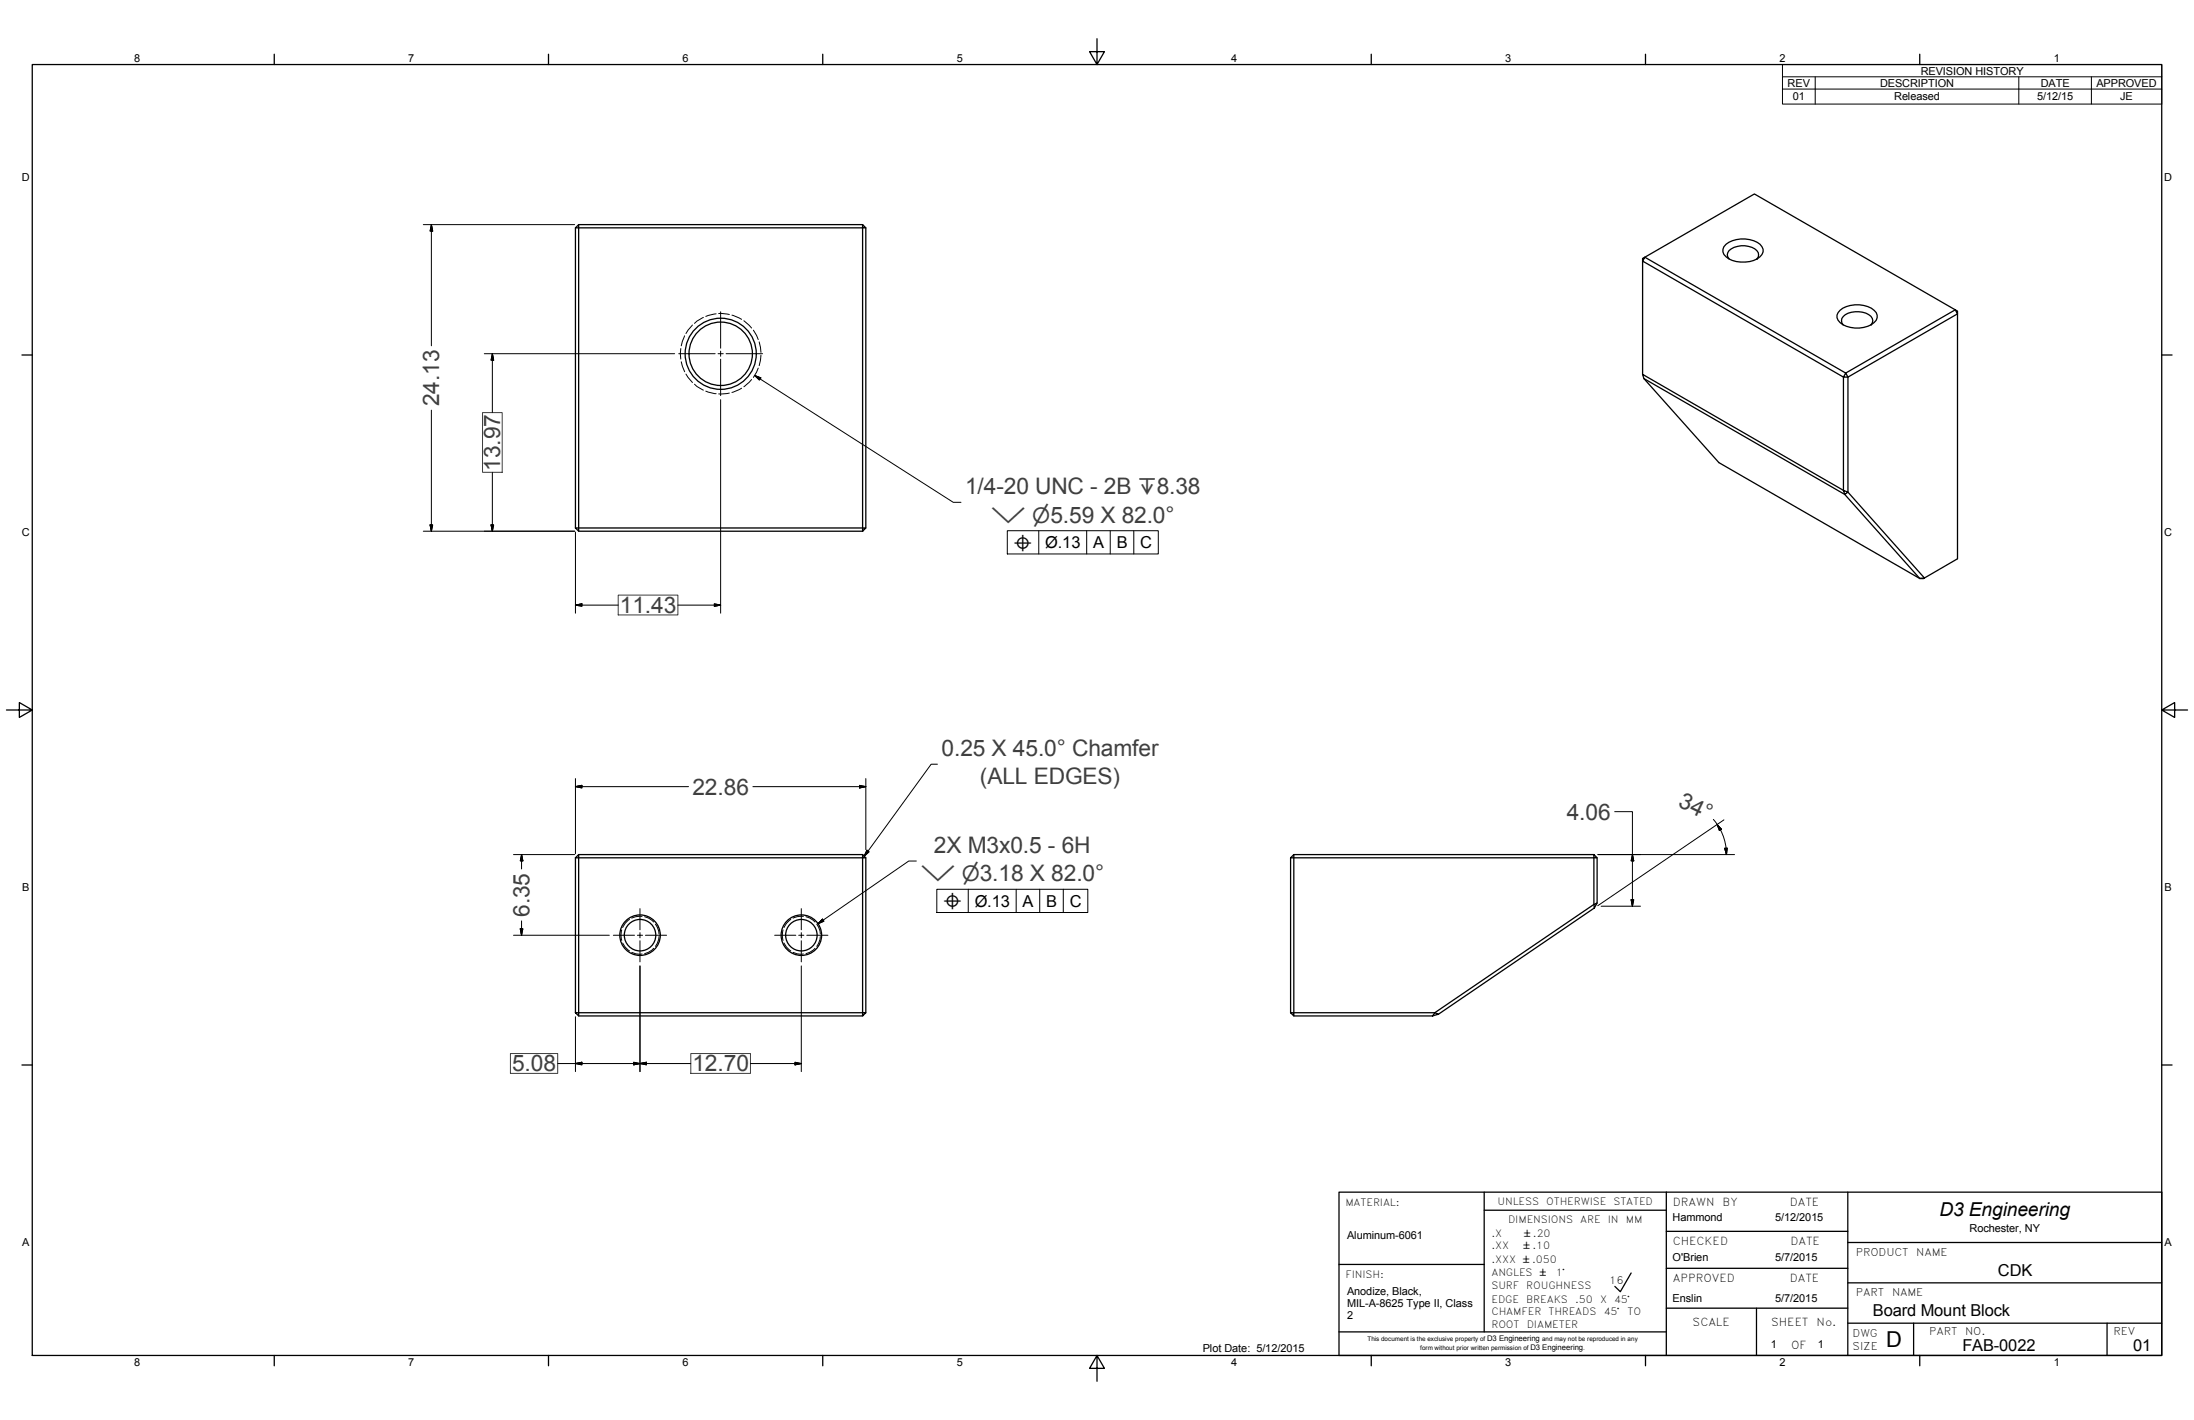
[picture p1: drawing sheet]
<svg xmlns="http://www.w3.org/2000/svg" width="864mm" height="559mm" viewBox="0 0 864 559" stroke-linecap="round" stroke-linejoin="round" font-family="sans-serif">
<!-- layer: Visible Edges(ANSI) -->
<g fill="none" stroke="#000" stroke-width=".51">
<path d="M226.5 89.7v118.1M227.8 88.4v1.3h-1.3zM227.8 89.7h111.7v118.1h-111.7zM227.8 88.4h111.7M339.5 88.4l1.3 1.3h-1.3zM340.8 89.7v118.1M679.4 96.1a11.6 11.6 0 0 1 13.4 0 3.3 3.3 0 0 1-1.1 5.8 12 12 0 0 1-12.3-.9 3 3 0 0 1 0-4.9zM646.6 101.7l.8-.5-.8 1.5zM680.7 101.9a2.39 2.39 0 0 1 .8-4 8.8 8.8 0 0 1 10 .7 2.3 2.3 0 0 1 0 3.3M724.3 122.1a11.3 11.3 0 0 1 13.4 0 2.95 2.95 0 0 1 0 4.8 11.3 11.3 0 0 1-13.4 0 2.95 2.95 0 0 1 0-4.8zM725.6 127.9a2.53 2.53 0 0 1 .8-4.1 9.2 9.2 0 0 1 10.1 .7 2.31 2.31 0 0 1-.1 3.4M769.6 121.9l.9 .5v1.1z"/>
<path d="M769.6 121.9l-79-45.6-43.2 24.9 79.1 45.6M769.6 121.9l-43.1 24.9M646.6 147.3v-44.6l79 45.7v44.6M647.1 149l29.5 33.1 79 45.5M726.5 146.8l.9 1.6h-1.8zM727.4 148.4l43.1-24.9v96.4l-13 7.6-30.1-33.8zM725.6 193l1.8 .7-1.3 .9zM725.6 193l-79-45.7 .5 1.7 79 45.6 29.5 33M226.5 207.8h1.3v1.2zM227.8 209h111.7M339.5 207.8h1.3l-1.3 1.2zM755.6 227.6l1.9-.1-.5 .2z"/>
<path d="M226.5 337.6v60.9M227.8 336.3v1.3h-1.3zM227.8 336.3h111.7M339.5 336.3l1.3 1.3h-1.3zM339.5 337.6h-111.7v60.9h111.7M339.5 337.6v60.9M340.8 337.6v60.9M508 337.6l1.3-1.3v1.3zM508 337.6v60.9M509.3 337.6h118.1v18.3l-62.6 42.6h-55.5zM509.3 336.3h118.1M627.4 336.3l1.2 1.3h-1.2z"/>
<path d="M628.6 337.6v17.7M627.4 355.9l1.2-.6-1 2zM627.6 357.3l-61.4 41.8M226.5 398.5h1.3v1.3zM227.8 399.8h111.7M339.5 398.5h1.3l-1.3 1.3zM508 398.5h1.3v1.3zM509.3 399.8h54.6M564.8 398.5l1.4 .6-2.3 .7z"/>
<circle cx="283.7" cy="139.2" r="14"/>
<circle cx="283.7" cy="139.2" r="12.5"/>
<circle cx="251.9" cy="368" r="8"/>
<circle cx="251.9" cy="368" r="6.2"/>
<circle cx="315.4" cy="368" r="8"/>
<circle cx="315.4" cy="368" r="6.2"/>
</g>
<!-- layer: Threads(ANSI) -->
<g fill="none" stroke="#000" stroke-width=".39">
<path d="M268 137.2v4.1M269.5 132.1l-1.3 4M272.5 127.9l-2.5 3.4M276.9 124.9l-2.6 1.5-.9 .9M281.9 123.5l-4.1 1M282.9 123.4l4.2 .4M288.1 124l3.8 1.7M292.8 126.2l3 2.9M296.5 129.9l1.9 3.7M298.8 134.6l.7 4.1M299.5 139.8l-.7 4.1M268.2 142.4l1.3 3.9"/>
<path d="M270 147.2l2.5 3.4M273.4 151.2l.9 .9 2.6 1.4M277.8 153.9l4.1 1M287.1 154.7l-4.2 .3M291.9 152.8l-3.8 1.6M295.8 149.4l-3 2.8M298.4 144.8l-1.9 3.7M244.7 366a6.9 6.9 0 0 0 0 4.1M245.1 371.1a6.9 6.9 0 0 0 2.7 3.1M247.8 361.8a6.6 6.6 0 0 0-2.7 3.2M248.7 374.8l1.6 .5 2.4 .1M252.7 360.6a7.1 7.1 0 0 0-4 .7"/>
<path d="M253.7 360.7l1.5 .6 2.1 1.5M257.3 373.2l-2.1 1.6-1.5 .5M258 363.7l1.3 2.6 .1 1.2M259.4 368.6l-.7 2.7-.7 1.1M308.2 366a6.9 6.9 0 0 0 0 4.1M308.6 371.1a6.9 6.9 0 0 0 2.7 3.1M311.3 361.8a6.6 6.6 0 0 0-2.7 3.2M312.2 374.8l1.6 .5 2.4 .1M316.2 360.6a7.1 7.1 0 0 0-4 .7M317.2 360.7l1.5 .6 2.1 1.5M320.8 373.2l-2.1 1.6-1.5 .5M321.5 363.7l1.3 2.6 .1 1.2"/>
<path d="M322.9 368.6l-.7 2.7-.7 1.1"/>
</g>
<!-- layer: Border_0 -->
<g fill="none" stroke="#000" stroke-width=".51">
<path d="M431.8 15.2v10.2l-2.9-5.1h5.8l-2.9 5.1M12.7 25.4h838.2v508h-838.2zM107.9 21.3v4.1M215.9 21.3v4.1M323.8 21.3v4.1M539.8 21.3v4.1M647.7 21.3v4.1M755.6 21.3v4.1M8.6 139.7h4.1M850.9 139.7h4.1M2.5 279.4h10.2l-5.1-2.9v5.8l5.1-2.9M850.9 279.4l5.1 2.9v-5.8l-5.1 2.9h10.2"/>
<path d="M8.6 419.1h4.1M850.9 419.1h4.1M107.9 533.4v4.1M215.9 533.4v4.1M323.8 533.4v4.1M431.8 533.4l2.9 5.1h-5.8l2.9-5.1v10.2M539.8 533.4v4.1M647.7 533.4v4.1M755.6 533.4v4.1"/>
</g>
<!-- layer: Sketch Geometry(ANSI) -->
<g fill="none" stroke="#000" stroke-width=".51">
<path d="M527 469.1h323.9v64.3h-323.9zM584.2 469.1v55M584.2 476.2h71.7M655.9 469.1v64.3M727.3 469.1v64.3M527 497.6h57.2M655.9 484.6h71.4M655.9 499.1h71.4M727.3 488.9h123.6M642 501l-4.2 7.3-2.2-2.1M655.9 514.8h71.4M691.4 514.8v18.6"/>
<path d="M727.3 504.8h123.6M527 524.1h128.9M727.3 520.7h123.6M753.2 520.7v12.7M829.4 520.7v12.7"/>
</g>
<!-- layer: Symbols(ANSI) -->
<g fill="none" stroke="#000" stroke-width=".39">
<path d="M701.6 30.2v-4.8h149.3v4.8M701.6 35.1h149.3M714.5 30.2v10.8M794.6 30.2v10.8M823.2 30.2v10.8M850.9 30.2h-149.3v4.9M850.9 30.2v10.8h-149.3v-5.9M297.1 147.8l2.4 .9-.6 .8zM297.1 147.8l78.1 49.9h3.1M396.5 208.9h59.4v9.1h-59.4zM408.9 208.9v9.1M427.7 208.9v9.1"/>
<path d="M437 208.9v9.1M446.3 208.9v9.1M369 300.7h-2.5l-26.3 36.2M341.2 334.6l.9 .6-1.9 1.7zM360.7 338.8h-3l-35.8 24.7M368.7 349.9h59.5v9.2h-59.5zM381.1 349.9v9.2M400 349.9v9.2M409.3 349.9v9.2M418.5 349.9v9.2M323.7 361.7l.6 .8-2.4 1z"/>
</g>
<!-- layer: Center Mark(ANSI) -->
<g fill="none" stroke="#000" stroke-width=".39">
<path d="M267.1 139.2h14.4M282.6 139.2h2.1M283.7 122.7v14.3M283.7 138.2v2M285.8 139.2h14.4M283.7 141.4v14.3M251.9 357.6v8.3M315.4 357.6v8.3M241.4 368h8.3M250.9 368h2M251.9 367v2.1M251.9 370.2v8.3"/>
<path d="M254.1 368h8.3M304.9 368h8.3M314.4 368h2M315.4 367v2.1M315.4 370.2v8.3M317.6 368h8.3"/>
</g>
<!-- layer: Dimensions(ANSI) -->
<path d="M189.9 162.4h7.8v23.5h-7.8zM243.3 234.2h23.5v7.8h-23.5zM200.9 414.6h18.6v7.8h-18.6zM271.9 414.6h23.5v7.8h-23.5z" fill="none" stroke="#3f3f3f" stroke-width=".39"/>
<g fill="none" stroke="#000" stroke-width=".39">
<path d="M166.6 88.4h59.6M169.8 88.4l.5 2.5h-1zM169.8 88.4v47.7M190.6 139.2h75M193.8 139.2l.5 2.5h-1zM193.8 139.2v23.2M283.7 157.3v84M169.8 161.4v47.6M193.8 185.9v23.1M166.6 209h59.6M169.3 206.6h1l-.5 2.4zM193.3 206.6h1l-.5 2.4z"/>
<path d="M226.5 209.4v31.9M226.5 238.1l2.5-.5v1zM226.5 238.1h16.8M266.8 238.1h16.9M281.2 237.6l2.5 .5-2.5 .5zM226.5 309.6l2.5-.5v1zM226.5 306.4v29.6M226.5 309.6h44.5M296.4 309.6h44.4M338.3 309.1l2.5 .5-2.5 .5zM340.8 306.4v28M635.6 319.4h7v37.2"/>
<path d="M202.1 336.3h24.1M205.3 336.3l.5 2.5h-1zM205.3 336.3v5.6M629 336.3h53.8M642.6 336.3l.5 2.5h-1.1zM674.4 322.4l1.2 1.6a21.1 21.1 0 0 1 3.4 7.3l.6 5M675.9 324.5l1.7 1.8-.8 .5zM678.6 322.6l-49.7 33.8M678.9 333.8h1l-.3 2.5zM630.2 356.6h15.5M642 354.1h1.1l-.5 2.5zM202.1 368h37.7"/>
<path d="M204.8 365.5h1l-.5 2.5zM205.3 362.4v5.6M251.9 380.1v41.6M315.4 380.1v41.6M219.5 418.5h52.4M226.5 418.5l2.5-.5v1zM226.5 400.1v21.6M249.4 418l2.5 .5-2.5 .5zM251.9 418.5l2.5-.5v1zM295.4 418.5h20M312.9 418l2.5 .5-2.5 .5z"/>
</g>
<g fill="#000" stroke="#000" stroke-width=".39">
<path d="M169.8 88.4l.5 2.5zM169.8 88.4l.5 2.5h-1zM193.8 139.2l.5 2.5zM193.8 139.2l.5 2.5h-1zM169.3 206.6l.5 2.4zM169.3 206.6h1l-.5 2.4zM193.3 206.6l.5 2.4zM193.3 206.6h1l-.5 2.4zM226.5 238.1l2.5-.5zM226.5 238.1l2.5-.5v1zM281.2 238.6l2.5-.5zM281.2 237.6l2.5 .5-2.5 .5z"/>
<path d="M226.5 309.6l2.5-.5zM226.5 309.6l2.5-.5v1zM338.3 310.1l2.5-.5zM338.3 309.1l2.5 .5-2.5 .5zM205.3 336.3l.5 2.5zM205.3 336.3l.5 2.5h-1zM642.6 336.3l.5 2.5zM642.6 336.3l.5 2.5h-1.1zM675.9 324.5l1.7 1.8zM675.9 324.5l1.7 1.8-.8 .5zM678.9 333.8l.7 2.5zM678.9 333.8h1l-.3 2.5z"/>
<path d="M642 354.1l.6 2.5zM642 354.1h1.1l-.5 2.5zM204.8 365.5l.5 2.5zM204.8 365.5h1l-.5 2.5zM226.5 418.5l2.5-.5zM226.5 418.5l2.5-.5v1zM249.4 419l2.5-.5zM249.4 418l2.5 .5-2.5 .5zM251.9 418.5l2.5-.5zM251.9 418.5l2.5-.5v1zM312.9 419l2.5-.5zM312.9 418l2.5 .5-2.5 .5z"/>
</g>
<!-- layer: Symbols(ANSI) -->
<path d="M297.1 147.8l2.4 .9zM297.1 147.8l2.4 .9-.6 .8zM341.2 334.6l-1 2.3zM341.2 334.6l.9 .6-1.9 1.7zM323.7 361.7l-1.8 1.8zM323.7 361.7l.6 .8-2.4 1z" fill="#000" stroke="#000" stroke-width=".39"/>
<g font-size="9" fill="#3f3f3f">
<text x="172.9" y="159.8" transform="rotate(-90 172.9 159.8)">24.13</text>
<text x="196.9" y="185.2" transform="rotate(-90 196.9 185.2)">13.97</text>
<text x="379.9" y="194.6">1/4-20 UNC - 2B ↧8.38</text>
<text x="244" y="241.2">11.43</text>
<text x="370.6" y="297.4">0.25 X 45.0° Chamfer</text>
<text x="385.7" y="308.5">(ALL EDGES)</text>
<text x="272.6" y="312.7">22.86</text>
<text x="660.2" y="317.3" transform="rotate(26 660.2 317.3)">34°</text>
<text x="616.7" y="322.5">4.06</text>
<text x="367.6" y="335.7">2X M3x0.5 - 6H</text>
<text x="208.4" y="360.8" transform="rotate(-90 208.4 360.8)">6.35</text>
<text x="201.6" y="421.6">5.08</text>
<text x="272.6" y="421.6">12.70</text>
</g>
<text font-size="8.6" x="742.4" y="530.1">D</text>
<g font-size="8.3" fill="#3f3f3f">
<text x="390" y="205.7">⌵ ⌀5.59 X 82.0°</text>
<text x="362.3" y="346.8">⌵ ⌀3.18 X 82.0°</text>
</g>
<text font-size="7.6" x="763.5" y="478.5">D3 Engineering</text>
<g font-size="6.5">
<text x="411.4" y="215.7">Ø.13</text>
<text x="430.3" y="215.7">A</text>
<text x="439.5" y="215.7">B</text>
<text x="448.8" y="215.7">C</text>
<text x="383.7" y="356.8">Ø.13</text>
<text x="402.5" y="356.8">A</text>
<text x="411.8" y="356.8">B</text>
<text x="421.1" y="356.8">C</text>
<text x="786.4" y="502">CDK</text>
<text x="737.2" y="517.8">Board Mount Block</text>
<text x="772.4" y="531.7">FAB-0022</text>
<text x="839.6" y="531.7">01</text>
</g>
<g font-size="6">
<text x="399" y="216.7">⌖</text>
<text x="371.2" y="357.8">⌖</text>
</g>
<g font-size="4.3">
<text x="52.8" y="24.4">8</text>
<text x="160.7" y="24.4">7</text>
<text x="268.7" y="24.4">6</text>
<text x="376.6" y="24.4">5</text>
<text x="484.6" y="24.4">4</text>
<text x="592.5" y="24.4">3</text>
<text x="700.5" y="24.4">2</text>
<text x="756" y="29.3">REVISION HISTORY</text>
<text x="808.4" y="24.4">1</text>
<text x="703.6" y="34.2">REV</text>
<text x="740" y="34.2">DESCRIPTION</text>
<text x="803.3" y="34.2">DATE</text>
<text x="825.2" y="34.2">APPROVED</text>
<text x="705.7" y="39.5">01</text>
<text x="745.6" y="39.5">Released</text>
<text x="801.8" y="39.5">5/12/15</text>
<text x="834.6" y="39.5">JE</text>
<text x="8.6" y="71.4">D</text>
<text x="851.9" y="71.4">D</text>
<text x="8.6" y="211.1">C</text>
<text x="851.9" y="211.1">C</text>
<text x="8.8" y="350.8">B</text>
<text x="852" y="350.8">B</text>
<text x="658.4" y="474.5">DRAWN</text>
<text x="678.1" y="474.5">BY</text>
<text x="704.5" y="474.5">DATE</text>
<text x="658.4" y="480.5">Hammond</text>
<text x="698.8" y="480.6">5/12/2015</text>
<text x="775.3" y="484.7">Rochester, NY</text>
<text x="8.8" y="490.5">A</text>
<text x="530.2" y="487.7">Aluminum-6061</text>
<text x="658.4" y="489.9">CHECKED</text>
<text x="704.7" y="489.9">DATE</text>
<text x="852" y="490.5">A</text>
<text x="658.4" y="496.3">O'Brien</text>
<text x="698.8" y="496.3">5/7/2015</text>
<text x="530.2" y="509.5">Anodize, Black,</text>
<text x="658.4" y="504.4">APPROVED</text>
<text x="704.5" y="504.4">DATE</text>
<text x="530.2" y="514.2">MIL-A-8625 Type II, Class</text>
<text x="658.4" y="512.5">Enslin</text>
<text x="698.8" y="512.5">5/7/2015</text>
<text x="530.2" y="519">2</text>
<text x="666.2" y="521.8">SCALE</text>
<text x="697.2" y="521.8">SHEET</text>
<text x="715" y="521.8">No.</text>
<text x="473.5" y="532.2">Plot Date: 5/12/2015</text>
<text x="697" y="530.3">1</text>
<text x="705" y="531">OF</text>
<text x="715.5" y="530.4">1</text>
<text x="52.8" y="537.5">8</text>
<text x="160.7" y="537.5">7</text>
<text x="268.7" y="537.5">6</text>
<text x="376.6" y="537.5">5</text>
<text x="484.6" y="537.5">4</text>
<text x="592.5" y="537.5">3</text>
<text x="700.5" y="537.5">2</text>
<text x="808.4" y="537.5">1</text>
</g>
<g font-size="4.2">
<text x="730.5" y="494.3">PRODUCT</text>
<text x="754.3" y="494.3">NAME</text>
<text x="730.5" y="510.2">PART</text>
<text x="744.7" y="510.2">NAME</text>
<text x="729.2" y="526">DWG</text>
<text x="759.3" y="525.5">PART</text>
<text x="773.6" y="525.5">NO.</text>
<text x="831.9" y="525.5">REV</text>
<text x="729.2" y="531.1">SIZE</text>
</g>
<text font-size="4.1" x="633.4" y="505.3">16</text>
<g font-size="3.9">
<text x="529.6" y="474.5">MATERIAL:</text>
<text x="589.4" y="474.2">UNLESS OTHERWISE</text>
<text x="635.1" y="474.2">STATED</text>
<text x="593.6" y="481.1">DIMENSIONS</text>
<text x="622" y="481.1">ARE</text>
<text x="632.9" y="481.1">IN</text>
<text x="640" y="481.1">MM</text>
<text x="587.1" y="491.6">.XX</text>
<text x="587.1" y="486.7">.X</text>
<text x="587.1" y="497">.XXX</text>
<text x="529.6" y="502.9">FINISH:</text>
<text x="587.1" y="502">ANGLES</text>
<text x="612.5" y="502">1°</text>
<text x="587.1" y="507.4">SURF</text>
<text x="600.8" y="507.4">ROUGHNESS</text>
<text x="587.1" y="512.8">EDGE BREAKS .50</text>
<text x="629.8" y="512.8">X 45°</text>
<text x="587.1" y="517.6">CHAMFER THREADS</text>
<text x="631.3" y="517.6">45°</text>
<text x="640.7" y="517.6">TO</text>
<text x="587.1" y="522.6">ROOT</text>
<text x="601" y="522.6">DIAMETER</text>
</g>
<g font-size="3.8">
<text x="599.7" y="491.6">±.10</text>
<text x="599.9" y="486.7">±.20</text>
<text x="599.6" y="497">±.050</text>
<text x="606.1" y="502">±</text>
</g>
<g font-size="3">
<text x="585.3" y="527.9">D3 Engineering</text>
<text x="602.4" y="531.2">D3 Engineering</text>
</g>
<g font-size="2.5">
<text x="538.3" y="527.9">This document is the exclusive property of</text>
<text x="607" y="527.9">and may not be reproduced in any</text>
<text x="559.1" y="531.2">form without prior written permission of</text>
<text x="623.2" y="531.2">.</text>
</g>
</svg>
